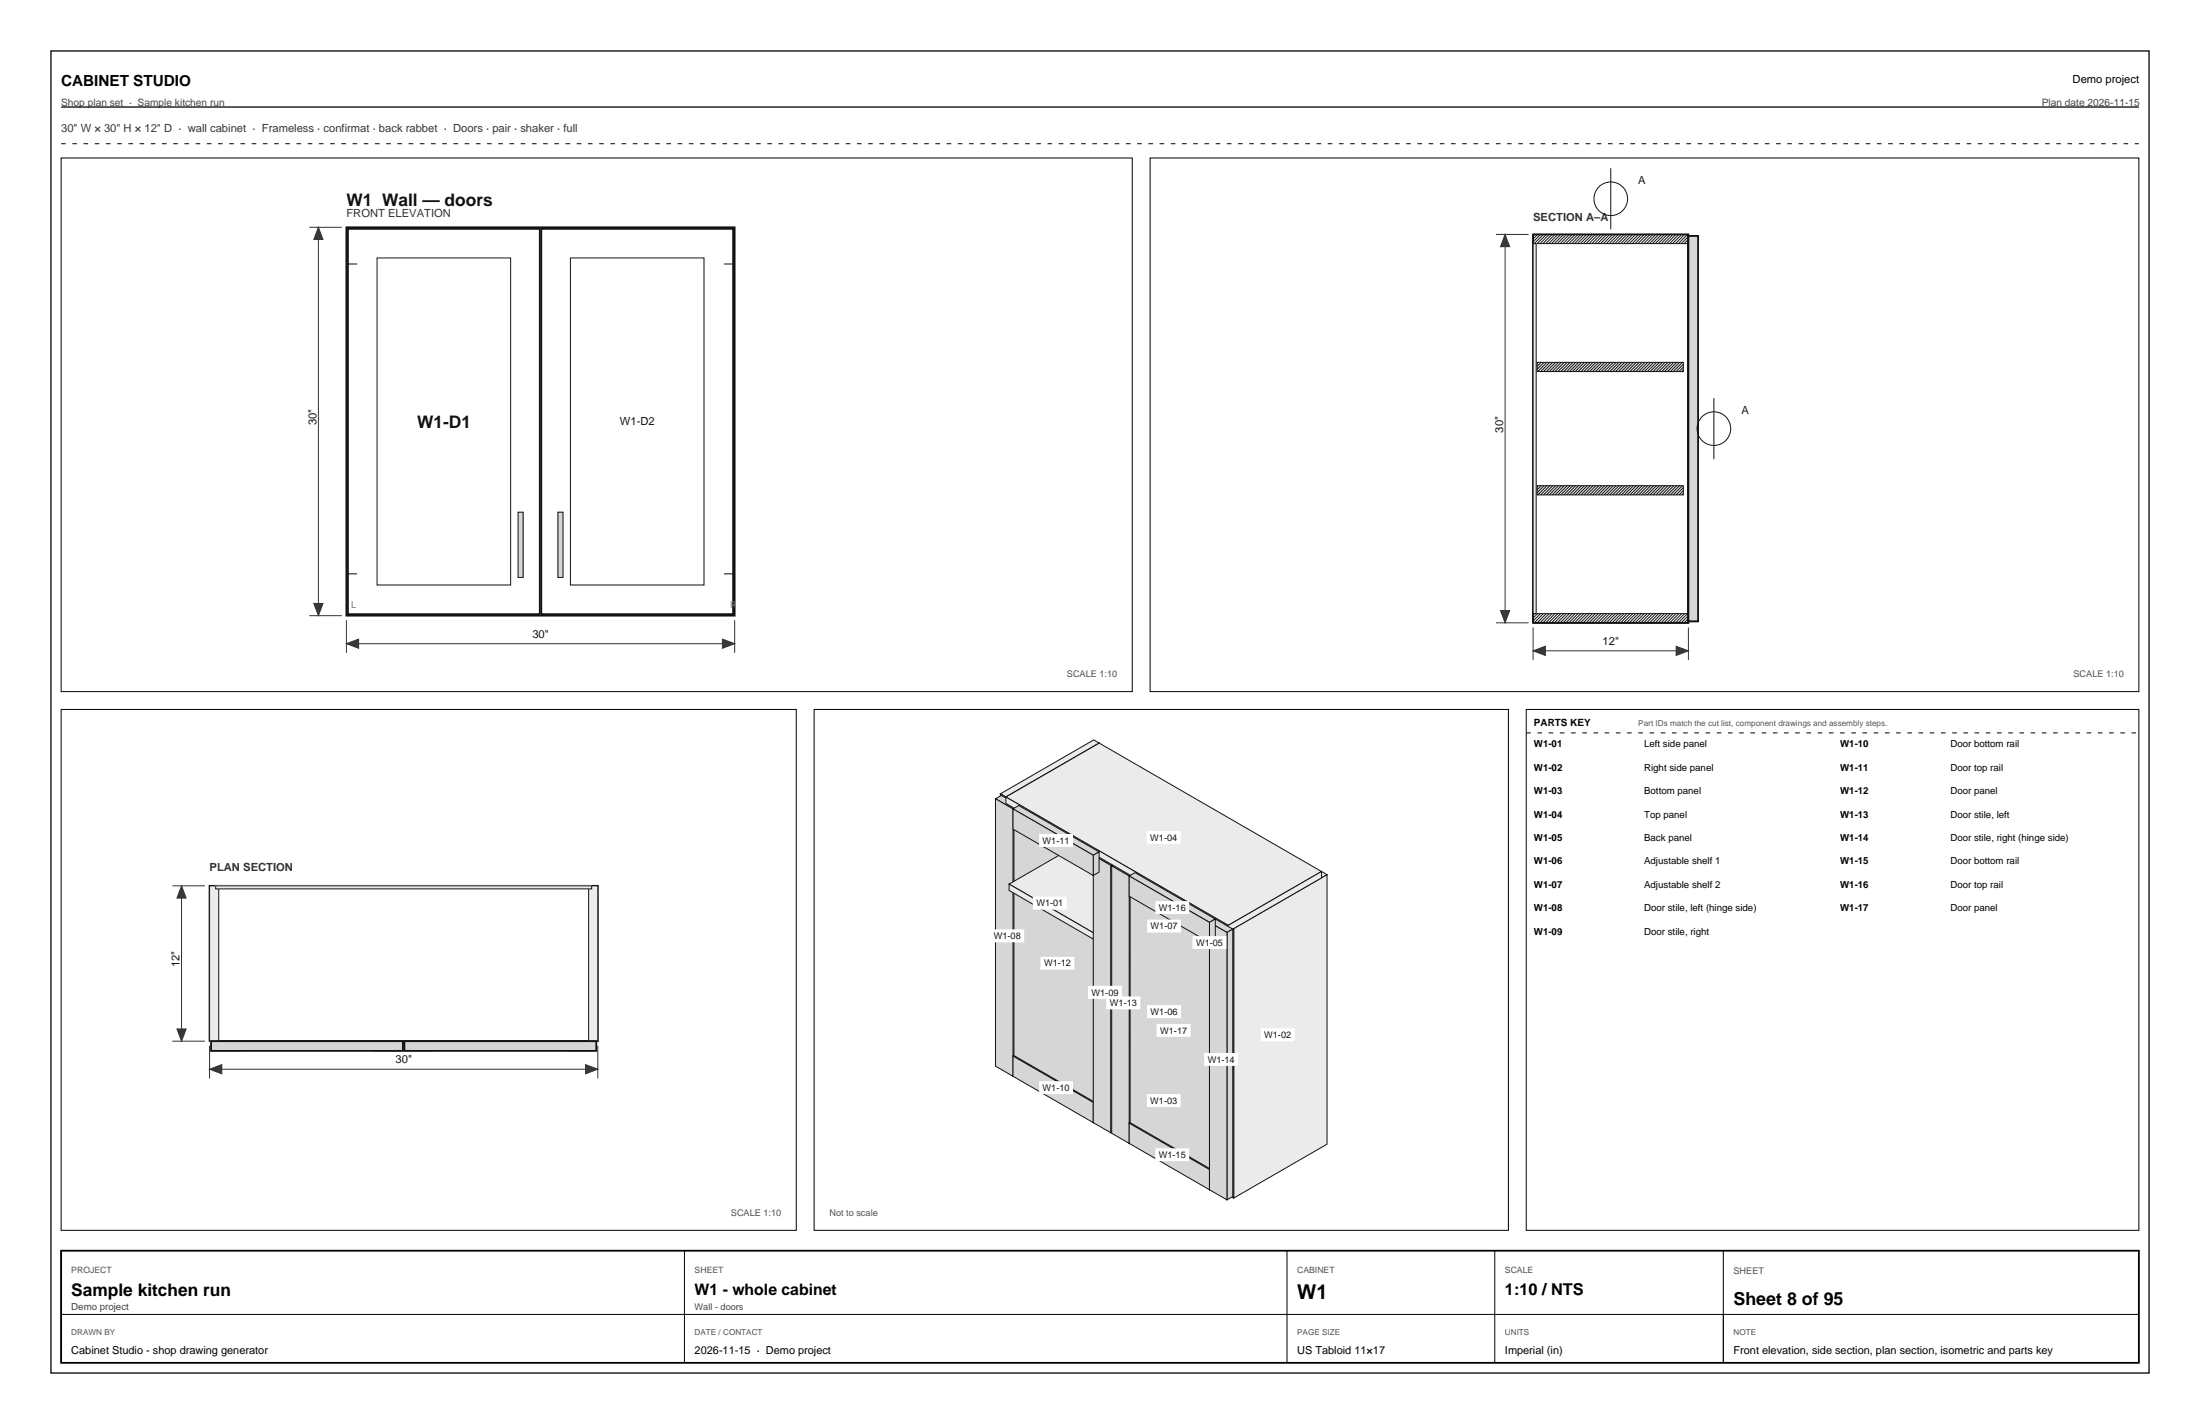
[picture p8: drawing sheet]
<svg xmlns="http://www.w3.org/2000/svg" width="432mm" height="279mm" viewBox="0 0 432 279" stroke-linecap="round" stroke-linejoin="round" font-family="sans-serif">
<path d="M10 10h411.8v259.4h-411.8zM12 21h407.8" fill="none" stroke="#000" stroke-width=".25"/>
<path d="M12 28.2h407.8" fill="none" stroke="#000" stroke-width=".2" stroke-dasharray=".9 1.3" stroke-linecap="butt"/>
<path d="M12 31h210.2v104.7h-210.2z" fill="none" stroke="#000" stroke-width=".2"/>
<path d="M68 44.6h76.2v76.2h-76.2z" fill="none" stroke="#121212" stroke-width=".35"/>
<path d="M68.3 44.9h37.6v75.6h-37.6z" fill="#fff"/>
<path d="M68.3 44.9h37.6v75.6h-37.6z" fill="none" stroke="#121212" stroke-width=".35"/>
<path d="M74 50.6h26.2v64.2h-26.2z" fill="none" stroke="#121212" stroke-width=".2"/>
<path d="M83.1 81.3h8v2.8h-8z" fill="#fff"/>
<path d="M83.1 81.3h8v2.8h-8z" fill="none" stroke="#fff" stroke-width=".2"/>
<path d="M101.7 100.5h1v12.8h-1z" fill="#dbd6c7"/>
<path d="M68.3 51.8h1.8M68.3 112.6h1.8M101.7 100.5h1v12.8h-1z" fill="none" stroke="#121212" stroke-width=".2"/>
<path d="M106.2 44.9h37.7v75.6h-37.7z" fill="#fff"/>
<path d="M106.2 44.9h37.7v75.6h-37.7z" fill="none" stroke="#121212" stroke-width=".35"/>
<path d="M112 50.6h26.2v64.2h-26.2z" fill="none" stroke="#121212" stroke-width=".2"/>
<path d="M121.1 81.3h8v2.8h-8z" fill="#fff"/>
<path d="M121.1 81.3h8v2.8h-8z" fill="none" stroke="#fff" stroke-width=".2"/>
<path d="M109.5 100.5h1v12.8h-1z" fill="#dbd6c7"/>
<path d="M142.1 51.8h1.8M109.5 100.5h1v12.8h-1zM142.1 112.6h1.8" fill="none" stroke="#121212" stroke-width=".2"/>
<path d="M68 121.7v6.4M68 126.3h76.2M144.2 121.7v6.4" fill="none" stroke="#333" stroke-width=".2"/>
<path d="M68 126.3l2.4-.9v1.8z" fill="#333"/>
<path d="M68 126.3l2.4-.9v1.8z" fill="none" stroke="#333" stroke-width=".2"/>
<path d="M141.8 125.4l2.4 .9-2.4 .9z" fill="#333"/>
<path d="M60.7 44.6h6.4M62.5 44.6v76.2M60.7 120.8h6.4M141.8 125.4l2.4 .9-2.4 .9z" fill="none" stroke="#333" stroke-width=".2"/>
<path d="M61.6 118.4h1.8l-.9 2.4z" fill="#333"/>
<path d="M61.6 118.4h1.8l-.9 2.4z" fill="none" stroke="#333" stroke-width=".2"/>
<path d="M62.5 44.6l.9 2.4h-1.8z" fill="#333"/>
<path d="M62.5 44.6l.9 2.4h-1.8z" fill="none" stroke="#333" stroke-width=".2"/>
<path d="M225.7 31h194.1v104.7h-194.1z" fill="none" stroke="#000" stroke-width=".2"/>
<path d="M300.9 46h30.5v76.2h-30.5z" fill="none" stroke="#121212" stroke-width=".35"/>
<g fill="none" stroke="#121212" stroke-width=".2">
<path d="M300.9 46h30.5v76.2h-30.5zM300.9 46h30.5v1.8h-30.5zM301.2 46l-.3 .3M301.8 46l-.9 .9M302.4 46l-1.5 1.5M302.9 46l-1.8 1.8M303.5 46l-1.8 1.8M304.1 46l-1.8 1.8M304.6 46l-1.8 1.8M305.2 46l-1.8 1.8M305.8 46l-1.8 1.8M306.3 46l-1.8 1.8"/>
<path d="M306.9 46l-1.8 1.8M307.4 46l-1.8 1.8M308 46l-1.8 1.8M308.6 46l-1.8 1.8M309.1 46l-1.8 1.8M309.7 46l-1.8 1.8M310.3 46l-1.8 1.8M310.8 46l-1.8 1.8M311.4 46l-1.8 1.8M312 46l-1.8 1.8M312.5 46l-1.8 1.8M313.1 46l-1.8 1.8"/>
<path d="M313.7 46l-1.8 1.8M314.2 46l-1.8 1.8M314.8 46l-1.8 1.8M315.4 46l-1.8 1.8M315.9 46l-1.8 1.8M316.5 46l-1.8 1.8M317.1 46l-1.8 1.8M317.6 46l-1.8 1.8M318.2 46l-1.8 1.8M318.8 46l-1.8 1.8M319.3 46l-1.8 1.8M319.9 46l-1.8 1.8"/>
<path d="M320.5 46l-1.8 1.8M321 46l-1.8 1.8M321.6 46l-1.8 1.8M322.2 46l-1.8 1.8M322.7 46l-1.8 1.8M323.3 46l-1.8 1.8M323.9 46l-1.8 1.8M324.4 46l-1.8 1.8M325 46l-1.8 1.8M325.6 46l-1.8 1.8M326.1 46l-1.8 1.8M326.7 46l-1.8 1.8"/>
<path d="M327.2 46l-1.8 1.8M327.8 46l-1.8 1.8M328.4 46l-1.8 1.8M328.9 46l-1.8 1.8M329.5 46l-1.8 1.8M330.1 46l-1.8 1.8M330.6 46l-1.8 1.8M331.2 46l-1.8 1.8M331.4 47.5l-.3 .3M331.4 47l-.9 .8M331.4 46.4l-1.4 1.4M300.9 120.4h30.5v1.8h-30.5z"/>
<path d="M301.2 120.4l-.3 .3M301.8 120.4l-.9 .9M302.4 120.4l-1.5 1.5M302.9 120.4l-1.8 1.8M303.5 120.4l-1.8 1.8M304.1 120.4l-1.8 1.8M304.6 120.4l-1.8 1.8M305.2 120.4l-1.8 1.8M305.8 120.4l-1.8 1.8M306.3 120.4l-1.8 1.8M306.9 120.4l-1.8 1.8M307.4 120.4l-1.8 1.8"/>
<path d="M308 120.4l-1.8 1.8M308.6 120.4l-1.8 1.8M309.1 120.4l-1.8 1.8M309.7 120.4l-1.8 1.8M310.3 120.4l-1.8 1.8M310.8 120.4l-1.8 1.8M311.4 120.4l-1.8 1.8M312 120.4l-1.8 1.8M312.5 120.4l-1.8 1.8M313.1 120.4l-1.8 1.8M313.7 120.4l-1.8 1.8M314.2 120.4l-1.8 1.8"/>
<path d="M314.8 120.4l-1.8 1.8M315.4 120.4l-1.8 1.8M315.9 120.4l-1.8 1.8M316.5 120.4l-1.8 1.8M317.1 120.4l-1.8 1.8M317.6 120.4l-1.8 1.8M318.2 120.4l-1.8 1.8M318.8 120.4l-1.8 1.8M319.3 120.4l-1.8 1.8M319.9 120.4l-1.8 1.8M320.5 120.4l-1.8 1.8M321 120.4l-1.8 1.8"/>
<path d="M321.6 120.4l-1.8 1.8M322.2 120.4l-1.8 1.8M322.7 120.4l-1.8 1.8M323.3 120.4l-1.8 1.8M323.9 120.4l-1.8 1.8M324.4 120.4l-1.8 1.8M325 120.4l-1.8 1.8M325.6 120.4l-1.8 1.8M326.1 120.4l-1.8 1.8M326.7 120.4l-1.8 1.8M327.2 120.4l-1.8 1.8M327.8 120.4l-1.8 1.8"/>
<path d="M328.4 120.4l-1.8 1.8M328.9 120.4l-1.8 1.8M329.5 120.4l-1.8 1.8M330.1 120.4l-1.8 1.8M330.6 120.4l-1.8 1.8M331.2 120.4l-1.8 1.8M331.4 121.9l-.3 .3M331.4 121.4l-.9 .8M331.4 120.8l-1.4 1.4"/>
</g>
<path d="M300.9 47.8h.6v72.6h-.6z" fill="#edebe3"/>
<path d="M300.9 47.8h.6v72.6h-.6z" fill="none" stroke="#121212" stroke-width=".2"/>
<path d="M301.7 95.3h28.7v1.8h-28.7z" fill="#edebe3"/>
<g fill="none" stroke="#121212" stroke-width=".2">
<path d="M301.7 95.3h28.7v1.8h-28.7zM301.9 95.3l-.2 .2M302.5 95.3l-.8 .8M303.1 95.3l-1.4 1.3M303.6 95.3l-1.8 1.8M304.2 95.3l-1.8 1.8M304.8 95.3l-1.8 1.8M305.3 95.3l-1.8 1.8M305.9 95.3l-1.8 1.8M306.4 95.3l-1.8 1.8M307 95.3l-1.8 1.8M307.6 95.3l-1.8 1.8"/>
<path d="M308.1 95.3l-1.8 1.8M308.7 95.3l-1.8 1.8M309.3 95.3l-1.8 1.8M309.8 95.3l-1.8 1.8M310.4 95.3l-1.8 1.8M311 95.3l-1.8 1.8M311.5 95.3l-1.8 1.8M312.1 95.3l-1.8 1.8M312.7 95.3l-1.8 1.8M313.2 95.3l-1.8 1.8M313.8 95.3l-1.8 1.8M314.4 95.3l-1.8 1.8"/>
<path d="M314.9 95.3l-1.8 1.8M315.5 95.3l-1.8 1.8M316.1 95.3l-1.8 1.8M316.6 95.3l-1.8 1.8M317.2 95.3l-1.8 1.8M317.8 95.3l-1.8 1.8M318.3 95.3l-1.8 1.8M318.9 95.3l-1.8 1.8M319.5 95.3l-1.8 1.8M320 95.3l-1.8 1.8M320.6 95.3l-1.8 1.8M321.2 95.3l-1.8 1.8"/>
<path d="M321.7 95.3l-1.8 1.8M322.3 95.3l-1.8 1.8M322.9 95.3l-1.8 1.8M323.4 95.3l-1.8 1.8M324 95.3l-1.8 1.8M324.6 95.3l-1.8 1.8M325.1 95.3l-1.8 1.8M325.7 95.3l-1.8 1.8M326.2 95.3l-1.8 1.8M326.8 95.3l-1.8 1.8M327.4 95.3l-1.8 1.8M327.9 95.3l-1.8 1.8"/>
<path d="M328.5 95.3l-1.8 1.8M329.1 95.3l-1.8 1.8M329.6 95.3l-1.8 1.8M330.2 95.3l-1.8 1.8M330.4 96.8l-.3 .3M330.4 96.3l-.9 .8M330.4 95.7l-1.4 1.4"/>
</g>
<path d="M301.7 71.1h28.7v1.8h-28.7z" fill="#edebe3"/>
<g fill="none" stroke="#121212" stroke-width=".2">
<path d="M301.7 71.1h28.7v1.8h-28.7zM301.9 71.1l-.2 .2M302.5 71.1l-.8 .8M303.1 71.1l-1.4 1.3M303.6 71.1l-1.8 1.8M304.2 71.1l-1.8 1.8M304.8 71.1l-1.8 1.8M305.3 71.1l-1.8 1.8M305.9 71.1l-1.8 1.8M306.4 71.1l-1.8 1.8M307 71.1l-1.8 1.8M307.6 71.1l-1.8 1.8"/>
<path d="M308.1 71.1l-1.8 1.8M308.7 71.1l-1.8 1.8M309.3 71.1l-1.8 1.8M309.8 71.1l-1.8 1.8M310.4 71.1l-1.8 1.8M311 71.1l-1.8 1.8M311.5 71.1l-1.8 1.8M312.1 71.1l-1.8 1.8M312.7 71.1l-1.8 1.8M313.2 71.1l-1.8 1.8M313.8 71.1l-1.8 1.8M314.4 71.1l-1.8 1.8"/>
<path d="M314.9 71.1l-1.8 1.8M315.5 71.1l-1.8 1.8M316.1 71.1l-1.8 1.8M316.6 71.1l-1.8 1.8M317.2 71.1l-1.8 1.8M317.8 71.1l-1.8 1.8M318.3 71.1l-1.8 1.8M318.9 71.1l-1.8 1.8M319.5 71.1l-1.8 1.8M320 71.1l-1.8 1.8M320.6 71.1l-1.8 1.8M321.2 71.1l-1.8 1.8"/>
<path d="M321.7 71.1l-1.8 1.8M322.3 71.1l-1.8 1.8M322.9 71.1l-1.8 1.8M323.4 71.1l-1.8 1.8M324 71.1l-1.8 1.8M324.6 71.1l-1.8 1.8M325.1 71.1l-1.8 1.8M325.7 71.1l-1.8 1.8M326.2 71.1l-1.8 1.8M326.8 71.1l-1.8 1.8M327.4 71.1l-1.8 1.8M327.9 71.1l-1.8 1.8"/>
<path d="M328.5 71.1l-1.8 1.8M329.1 71.1l-1.8 1.8M329.6 71.1l-1.8 1.8M330.2 71.1l-1.8 1.8M330.4 72.6l-.3 .3M330.4 72.1l-.9 .8M330.4 71.5l-1.4 1.4"/>
</g>
<path d="M331.4 46.3h1.9v75.6h-1.9z" fill="#fff"/>
<path d="M331.4 46.3h1.9v75.6h-1.9z" fill="none" stroke="#121212" stroke-width=".2"/>
<path d="M331.4 46.3h1.9v75.6h-1.9z" fill="#fff"/>
<path d="M331.4 46.3h1.9v75.6h-1.9z" fill="none" stroke="#121212" stroke-width=".2"/>
<path d="M331.4 116.2h1.9v5.7h-1.9z" fill="#fff"/>
<path d="M331.4 116.2h1.9v5.7h-1.9z" fill="none" stroke="#121212" stroke-width=".2"/>
<path d="M331.4 46.3h1.9v5.7h-1.9z" fill="#fff"/>
<path d="M331.4 46.3h1.9v5.7h-1.9z" fill="none" stroke="#121212" stroke-width=".2"/>
<path d="M331.4 51.4h.6v65.8h-.6z" fill="#fff"/>
<path d="M331.4 51.4h.6v65.8h-.6z" fill="none" stroke="#121212" stroke-width=".2"/>
<path d="M331.4 46.3h1.9v75.6h-1.9z" fill="#fff"/>
<path d="M331.4 46.3h1.9v75.6h-1.9z" fill="none" stroke="#121212" stroke-width=".2"/>
<path d="M331.4 46.3h1.9v75.6h-1.9z" fill="#fff"/>
<path d="M331.4 46.3h1.9v75.6h-1.9z" fill="none" stroke="#121212" stroke-width=".2"/>
<path d="M331.4 116.2h1.9v5.7h-1.9z" fill="#fff"/>
<path d="M331.4 116.2h1.9v5.7h-1.9z" fill="none" stroke="#121212" stroke-width=".2"/>
<path d="M331.4 46.3h1.9v5.7h-1.9z" fill="#fff"/>
<path d="M331.4 46.3h1.9v5.7h-1.9z" fill="none" stroke="#121212" stroke-width=".2"/>
<path d="M331.4 51.4h.6v65.8h-.6z" fill="#fff"/>
<path d="M331.4 51.4h.6v65.8h-.6z" fill="none" stroke="#121212" stroke-width=".2"/>
<path d="M331.4 46.3h1.9v75.6h-1.9z" fill="#dbd6c7"/>
<path d="M331.4 46.3h1.9v75.6h-1.9z" fill="none" stroke="#121212" stroke-width=".35"/>
<path d="M331.4 46.3h1.9v75.6h-1.9z" fill="#dbd6c7"/>
<path d="M331.4 46.3h1.9v75.6h-1.9z" fill="none" stroke="#121212" stroke-width=".35"/>
<path d="M300.9 123.1v6.4M300.9 127.7h30.5M331.4 123.1v6.4" fill="none" stroke="#333" stroke-width=".2"/>
<path d="M300.9 127.7l2.4-.9v1.8z" fill="#333"/>
<path d="M300.9 127.7l2.4-.9v1.8z" fill="none" stroke="#333" stroke-width=".2"/>
<path d="M329 126.8l2.4 .9-2.4 .9z" fill="#333"/>
<path d="M293.6 46h6.4M295.4 46v76.2M293.6 122.2h6.4M329 126.8l2.4 .9-2.4 .9z" fill="none" stroke="#333" stroke-width=".2"/>
<path d="M294.5 119.8h1.8l-.9 2.4z" fill="#333"/>
<path d="M294.5 119.8h1.8l-.9 2.4z" fill="none" stroke="#333" stroke-width=".2"/>
<path d="M295.4 46l.9 2.4h-1.8z" fill="#333"/>
<path d="M295.4 46l.9 2.4h-1.8z" fill="none" stroke="#333" stroke-width=".2"/>
<g fill="none" stroke="#121212" stroke-width=".2">
<path d="M316.1 33v12M336.4 78.1v12"/>
<circle cx="316.1" cy="39" r="3.3"/>
<circle cx="336.4" cy="84.1" r="3.3"/>
</g>
<path d="M12 139.2h144.3v102.2h-144.3z" fill="none" stroke="#000" stroke-width=".2"/>
<path d="M41.1 173.8h76.2v30.5h-76.2z" fill="none" stroke="#121212" stroke-width=".35"/>
<path d="M41.1 173.8h1.8v30.5h-1.8z" fill="#edebe3"/>
<path d="M41.1 173.8h1.8v30.5h-1.8z" fill="none" stroke="#121212" stroke-width=".2"/>
<path d="M115.5 173.8h1.8v30.5h-1.8z" fill="#edebe3"/>
<path d="M115.5 173.8h1.8v30.5h-1.8z" fill="none" stroke="#121212" stroke-width=".2"/>
<path d="M42.3 173.8h73.8v.6h-73.8z" fill="#edebe3"/>
<path d="M42.3 173.8h73.8v.6h-73.8z" fill="none" stroke="#121212" stroke-width=".2"/>
<path d="M41.4 204.3h5.7v1.9h-5.7z" fill="#edebe3"/>
<path d="M41.4 204.3h5.7v1.9h-5.7z" fill="none" stroke="#121212" stroke-width=".2"/>
<path d="M73.4 204.3h5.7v1.9h-5.7z" fill="#edebe3"/>
<path d="M73.4 204.3h5.7v1.9h-5.7z" fill="none" stroke="#121212" stroke-width=".2"/>
<path d="M46.1 204.3h27.9v.6h-27.9z" fill="#edebe3"/>
<path d="M46.1 204.3h27.9v.6h-27.9z" fill="none" stroke="#121212" stroke-width=".2"/>
<path d="M79.4 204.3h5.7v1.9h-5.7z" fill="#edebe3"/>
<path d="M79.4 204.3h5.7v1.9h-5.7z" fill="none" stroke="#121212" stroke-width=".2"/>
<path d="M111.3 204.3h5.7v1.9h-5.7z" fill="#edebe3"/>
<path d="M111.3 204.3h5.7v1.9h-5.7z" fill="none" stroke="#121212" stroke-width=".2"/>
<path d="M84.1 204.3h27.8v.6h-27.8z" fill="#edebe3"/>
<path d="M84.1 204.3h27.8v.6h-27.8z" fill="none" stroke="#121212" stroke-width=".2"/>
<path d="M41.4 204.3h37.7v1.9h-37.7z" fill="#dbd6c7"/>
<path d="M41.4 204.3h37.7v1.9h-37.7z" fill="none" stroke="#121212" stroke-width=".35"/>
<path d="M79.4 204.3h37.6v1.9h-37.6z" fill="#dbd6c7"/>
<path d="M79.4 204.3h37.6v1.9h-37.6z" fill="none" stroke="#121212" stroke-width=".35"/>
<path d="M41.1 205.2v6.4M41.1 209.8h76.2M117.3 205.2v6.4" fill="none" stroke="#333" stroke-width=".2"/>
<path d="M41.1 209.8l2.4-.9v1.8z" fill="#333"/>
<path d="M41.1 209.8l2.4-.9v1.8z" fill="none" stroke="#333" stroke-width=".2"/>
<path d="M114.9 208.9l2.4 .9-2.4 .9z" fill="#333"/>
<path d="M33.8 173.8h6.4M35.6 173.8v30.5M33.8 204.3h6.4M114.9 208.9l2.4 .9-2.4 .9z" fill="none" stroke="#333" stroke-width=".2"/>
<path d="M34.7 201.9h1.8l-.9 2.4z" fill="#333"/>
<path d="M34.7 201.9h1.8l-.9 2.4z" fill="none" stroke="#333" stroke-width=".2"/>
<path d="M35.6 173.8l.9 2.4h-1.8z" fill="#333"/>
<path d="M35.6 173.8l.9 2.4h-1.8z" fill="none" stroke="#333" stroke-width=".2"/>
<path d="M159.8 139.2h136.3v102.2h-136.3z" fill="none" stroke="#000" stroke-width=".2"/>
<path d="M196.3 155.8l18.4-10.6 1 .6-18.3 10.6z" fill="#edebe3"/>
<path d="M196.3 155.8l18.4-10.6 1 .6-18.3 10.6z" fill="none" stroke="#121212" stroke-width=".2"/>
<path d="M197.4 156.4l18.3-10.6v52.9l-18.3 10.6z" fill="#edebe3"/>
<path d="M197.4 156.4l18.3-10.6v52.9l-18.3 10.6z" fill="none" stroke="#121212" stroke-width=".2"/>
<path d="M196.3 155.8l1.1 .6v52.9l-1.1-.7z" fill="#edebe3"/>
<path d="M196.3 155.8l1.1 .6v52.9l-1.1-.7z" fill="none" stroke="#121212" stroke-width=".2"/>
<path d="M197.4 208l18.3-10.6 43.7 25.2-18.3 10.6z" fill="#edebe3"/>
<path d="M197.4 208l18.3-10.6 43.7 25.2-18.3 10.6z" fill="none" stroke="#121212" stroke-width=".2"/>
<path d="M241.1 233.2l18.3-10.6v1.3l-18.3 10.5z" fill="#edebe3"/>
<path d="M241.1 233.2l18.3-10.6v1.3l-18.3 10.5z" fill="none" stroke="#121212" stroke-width=".2"/>
<path d="M197.4 208l43.7 25.2v1.2l-43.7-25.1z" fill="#edebe3"/>
<path d="M197.4 208l43.7 25.2v1.2l-43.7-25.1z" fill="none" stroke="#121212" stroke-width=".2"/>
<path d="M215 147.1l.4-.3 44.3 25.7-.3 .2z" fill="#dbd6c7"/>
<path d="M215 147.1l.4-.3 44.3 25.7-.3 .2zM259.4 172.7l.3-.2v50.3l-.3 .2z" fill="none" stroke="#121212" stroke-width=".2"/>
<path d="M259.6 172.5v50.5" fill="none" stroke="#dbd6c7" stroke-width=".36"/>
<path d="M215 147.1l44.4 25.6v50.3l-44.4-25.6z" fill="#dbd6c7"/>
<path d="M215 147.1l44.4 25.6v50.3l-44.4-25.6z" fill="none" stroke="#121212" stroke-width=".2"/>
<path d="M198.1 190.3l17.2-10 43.6 25.2-17.3 9.9z" fill="#edebe3"/>
<path d="M198.1 190.3l17.2-10 43.6 25.2-17.3 9.9z" fill="none" stroke="#121212" stroke-width=".2"/>
<path d="M241.6 215.4l17.3-9.9v1.2l-17.3 10z" fill="#edebe3"/>
<path d="M241.6 215.4l17.3-9.9v1.2l-17.3 10z" fill="none" stroke="#121212" stroke-width=".2"/>
<path d="M198.1 190.3l43.5 25.1v1.3l-43.5-25.2z" fill="#edebe3"/>
<path d="M198.1 190.3l43.5 25.1v1.3l-43.5-25.2z" fill="none" stroke="#121212" stroke-width=".2"/>
<path d="M195.4 156.7l1.1-.6 3.5 2-1.2 .6z" fill="#dbd6c7"/>
<path d="M195.4 156.7l1.1-.6 3.5 2-1.2 .6z" fill="none" stroke="#121212" stroke-width=".2"/>
<path d="M198.8 158.7l1.2-.6v52.4l-1.2 .7z" fill="#dbd6c7"/>
<path d="M198.8 158.7l1.2-.6v52.4l-1.2 .7z" fill="none" stroke="#121212" stroke-width=".2"/>
<path d="M195.4 156.7l3.4 2v52.5l-3.4-2z" fill="#dbd6c7"/>
<path d="M195.4 156.7l3.4 2v52.5l-3.4-2z" fill="none" stroke="#121212" stroke-width=".2"/>
<path d="M198.8 207.2l1.2-.7 15.7 9.1-1.1 .7z" fill="#dbd6c7"/>
<path d="M198.8 207.2l1.2-.7 15.7 9.1-1.1 .7z" fill="none" stroke="#121212" stroke-width=".2"/>
<path d="M214.6 216.3l1.1-.7v4l-1.1 .7z" fill="#dbd6c7"/>
<path d="M214.6 216.3l1.1-.7v4l-1.1 .7z" fill="none" stroke="#121212" stroke-width=".2"/>
<path d="M198.8 207.2l15.8 9.1v4l-15.8-9.1z" fill="#dbd6c7"/>
<path d="M198.8 207.2l15.8 9.1v4l-15.8-9.1z" fill="none" stroke="#121212" stroke-width=".2"/>
<path d="M199 161.5l.4-.2 16.7 9.6-.4 .2z" fill="#dbd6c7"/>
<path d="M199 161.5l.4-.2 16.7 9.6-.4 .2zM215.7 171.1l.4-.2v45.6l-.4 .3z" fill="none" stroke="#121212" stroke-width=".2"/>
<path d="M215.9 170.9v45.9" fill="none" stroke="#dbd6c7" stroke-width=".36"/>
<path d="M199 161.5l16.7 9.6v45.7l-16.7-9.7z" fill="#dbd6c7"/>
<path d="M199 161.5l16.7 9.6v45.7l-16.7-9.7z" fill="none" stroke="#121212" stroke-width=".2"/>
<path d="M198.1 173.5l17.2-10 43.6 25.2-17.3 9.9z" fill="#edebe3"/>
<path d="M198.1 173.5l17.2-10 43.6 25.2-17.3 9.9z" fill="none" stroke="#121212" stroke-width=".2"/>
<path d="M241.6 198.6l17.3-9.9v1.2l-17.3 10z" fill="#edebe3"/>
<path d="M241.6 198.6l17.3-9.9v1.2l-17.3 10z" fill="none" stroke="#121212" stroke-width=".2"/>
<path d="M198.1 173.5l43.5 25.1v1.3l-43.5-25.2z" fill="#edebe3"/>
<path d="M198.1 173.5l43.5 25.1v1.3l-43.5-25.2z" fill="none" stroke="#121212" stroke-width=".2"/>
<path d="M214.6 167.8l1.1-.7 3.5 2-1.2 .7z" fill="#dbd6c7"/>
<path d="M214.6 167.8l1.1-.7 3.5 2-1.2 .7z" fill="none" stroke="#121212" stroke-width=".2"/>
<path d="M218 169.8l1.2-.7v52.5l-1.2 .7z" fill="#dbd6c7"/>
<path d="M218 169.8l1.2-.7v52.5l-1.2 .7z" fill="none" stroke="#121212" stroke-width=".2"/>
<path d="M214.6 167.8l3.4 2v52.5l-3.4-2z" fill="#dbd6c7"/>
<path d="M214.6 167.8l3.4 2v52.5l-3.4-2z" fill="none" stroke="#121212" stroke-width=".2"/>
<path d="M218.2 169.9l1.1-.7 3.5 2-1.2 .7z" fill="#dbd6c7"/>
<path d="M218.2 169.9l1.1-.7 3.5 2-1.2 .7z" fill="none" stroke="#121212" stroke-width=".2"/>
<path d="M221.6 171.9l1.2-.7v52.5l-1.2 .6z" fill="#dbd6c7"/>
<path d="M221.6 171.9l1.2-.7v52.5l-1.2 .6z" fill="none" stroke="#121212" stroke-width=".2"/>
<path d="M218.2 169.9l3.4 2v52.4l-3.4-1.9z" fill="#dbd6c7"/>
<path d="M218.2 169.9l3.4 2v52.4l-3.4-1.9z" fill="none" stroke="#121212" stroke-width=".2"/>
<path d="M241.1 181.6l18.3-10.6 1.1 .6-18.4 10.6z" fill="#edebe3"/>
<path d="M241.1 181.6l18.3-10.6 1.1 .6-18.4 10.6z" fill="none" stroke="#121212" stroke-width=".2"/>
<path d="M242.1 182.2l18.4-10.6v52.9l-18.4 10.6z" fill="#edebe3"/>
<path d="M242.1 182.2l18.4-10.6v52.9l-18.4 10.6z" fill="none" stroke="#121212" stroke-width=".2"/>
<path d="M241.1 181.6l1 .6v52.9l-1-.7z" fill="#edebe3"/>
<path d="M241.1 181.6l1 .6v52.9l-1-.7z" fill="none" stroke="#121212" stroke-width=".2"/>
<path d="M221.6 220.4l1.2-.7 15.7 9.1-1.1 .7z" fill="#dbd6c7"/>
<path d="M221.6 220.4l1.2-.7 15.7 9.1-1.1 .7z" fill="none" stroke="#121212" stroke-width=".2"/>
<path d="M237.4 229.5l1.1-.7v4l-1.1 .6z" fill="#dbd6c7"/>
<path d="M237.4 229.5l1.1-.7v4l-1.1 .6z" fill="none" stroke="#121212" stroke-width=".2"/>
<path d="M221.6 220.4l15.8 9.1v3.9l-15.8-9.1z" fill="#dbd6c7"/>
<path d="M221.6 220.4l15.8 9.1v3.9l-15.8-9.1z" fill="none" stroke="#121212" stroke-width=".2"/>
<path d="M197.4 156.4l18.3-10.6 43.7 25.2-18.3 10.6z" fill="#edebe3"/>
<path d="M197.4 156.4l18.3-10.6 43.7 25.2-18.3 10.6z" fill="none" stroke="#121212" stroke-width=".2"/>
<path d="M241.1 181.6l18.3-10.6v1.2l-18.3 10.6z" fill="#edebe3"/>
<path d="M241.1 181.6l18.3-10.6v1.2l-18.3 10.6z" fill="none" stroke="#121212" stroke-width=".2"/>
<path d="M197.4 156.4l43.7 25.2v1.2l-43.7-25.2z" fill="#edebe3"/>
<path d="M197.4 156.4l43.7 25.2v1.2l-43.7-25.2z" fill="none" stroke="#121212" stroke-width=".2"/>
<path d="M221.8 174.6l.4-.2 16.7 9.7-.4 .2z" fill="#dbd6c7"/>
<path d="M221.8 174.6l.4-.2 16.7 9.7-.4 .2zM238.5 184.3l.4-.2v45.6l-.4 .2z" fill="none" stroke="#121212" stroke-width=".2"/>
<path d="M238.7 184.1v45.8" fill="none" stroke="#dbd6c7" stroke-width=".36"/>
<path d="M221.8 174.6l16.7 9.7v45.6l-16.7-9.6z" fill="#dbd6c7"/>
<path d="M221.8 174.6l16.7 9.7v45.6l-16.7-9.6z" fill="none" stroke="#121212" stroke-width=".2"/>
<path d="M237.4 181l1.1-.7 3.5 2-1.2 .7z" fill="#dbd6c7"/>
<path d="M237.4 181l1.1-.7 3.5 2-1.2 .7z" fill="none" stroke="#121212" stroke-width=".2"/>
<path d="M240.8 183l1.2-.7v52.5l-1.2 .6z" fill="#dbd6c7"/>
<path d="M240.8 183l1.2-.7v52.5l-1.2 .6z" fill="none" stroke="#121212" stroke-width=".2"/>
<path d="M237.4 181l3.4 2v52.4l-3.4-2z" fill="#dbd6c7"/>
<path d="M237.4 181l3.4 2v52.4l-3.4-2z" fill="none" stroke="#121212" stroke-width=".2"/>
<path d="M198.8 158.7l1.2-.6 15.7 9-1.1 .7z" fill="#dbd6c7"/>
<path d="M198.8 158.7l1.2-.6 15.7 9-1.1 .7z" fill="none" stroke="#121212" stroke-width=".2"/>
<path d="M214.6 167.8l1.1-.7v4l-1.1 .7z" fill="#dbd6c7"/>
<path d="M214.6 167.8l1.1-.7v4l-1.1 .7z" fill="none" stroke="#121212" stroke-width=".2"/>
<path d="M198.8 158.7l15.8 9.1v4l-15.8-9.1z" fill="#dbd6c7"/>
<path d="M198.8 158.7l15.8 9.1v4l-15.8-9.1z" fill="none" stroke="#121212" stroke-width=".2"/>
<path d="M221.6 171.9l1.2-.7 15.7 9.1-1.1 .7z" fill="#dbd6c7"/>
<path d="M221.6 171.9l1.2-.7 15.7 9.1-1.1 .7z" fill="none" stroke="#121212" stroke-width=".2"/>
<path d="M237.4 181l1.1-.7v4l-1.1 .6z" fill="#dbd6c7"/>
<path d="M237.4 181l1.1-.7v4l-1.1 .6z" fill="none" stroke="#121212" stroke-width=".2"/>
<path d="M221.6 171.9l15.8 9.1v3.9l-15.8-9.1z" fill="#dbd6c7"/>
<path d="M221.6 171.9l15.8 9.1v3.9l-15.8-9.1z" fill="none" stroke="#121212" stroke-width=".2"/>
<path d="M202.8 176h6.5v2.4h-6.5z" fill="#fff"/>
<path d="M202.8 176h6.5v2.4h-6.5z" fill="none" stroke="#fff" stroke-width=".2"/>
<path d="M225.2 214.8h6.4v2.3h-6.4z" fill="#fff"/>
<path d="M225.2 214.8h6.4v2.3h-6.4z" fill="none" stroke="#fff" stroke-width=".2"/>
<path d="M234.2 183.8h6.4v2.3h-6.4z" fill="#fff"/>
<path d="M234.2 183.8h6.4v2.3h-6.4z" fill="none" stroke="#fff" stroke-width=".2"/>
<path d="M225.2 197.3h6.5v2.4h-6.5z" fill="#fff"/>
<path d="M225.2 197.3h6.5v2.4h-6.5z" fill="none" stroke="#fff" stroke-width=".2"/>
<path d="M194.4 182.4h6.5v2.4h-6.5z" fill="#fff"/>
<path d="M194.4 182.4h6.5v2.4h-6.5z" fill="none" stroke="#fff" stroke-width=".2"/>
<path d="M204 212.2h6.5v2.4h-6.5z" fill="#fff"/>
<path d="M204 212.2h6.5v2.4h-6.5z" fill="none" stroke="#fff" stroke-width=".2"/>
<path d="M204.3 187.8h6.5v2.4h-6.5z" fill="#fff"/>
<path d="M204.3 187.8h6.5v2.4h-6.5z" fill="none" stroke="#fff" stroke-width=".2"/>
<path d="M225.2 180.5h6.5v2.4h-6.5z" fill="#fff"/>
<path d="M225.2 180.5h6.5v2.4h-6.5z" fill="none" stroke="#fff" stroke-width=".2"/>
<path d="M213.6 193.5h6.5v2.4h-6.5z" fill="#fff"/>
<path d="M213.6 193.5h6.5v2.4h-6.5z" fill="none" stroke="#fff" stroke-width=".2"/>
<path d="M217.3 195.6h6.4v2.4h-6.4z" fill="#fff"/>
<path d="M217.3 195.6h6.4v2.4h-6.4z" fill="none" stroke="#fff" stroke-width=".2"/>
<path d="M247.5 201.9h6.5v2.3h-6.5z" fill="#fff"/>
<path d="M247.5 201.9h6.5v2.3h-6.5z" fill="none" stroke="#fff" stroke-width=".2"/>
<path d="M226.9 225.4h6.4v2.3h-6.4z" fill="#fff"/>
<path d="M226.9 225.4h6.4v2.3h-6.4z" fill="none" stroke="#fff" stroke-width=".2"/>
<path d="M225.2 163.1h6.4v2.4h-6.4z" fill="#fff"/>
<path d="M225.2 163.1h6.4v2.4h-6.4z" fill="none" stroke="#fff" stroke-width=".2"/>
<path d="M227.1 201h6.5v2.3h-6.5z" fill="#fff"/>
<path d="M227.1 201h6.5v2.3h-6.5z" fill="none" stroke="#fff" stroke-width=".2"/>
<path d="M236.4 206.7h6.5v2.3h-6.5z" fill="#fff"/>
<path d="M236.4 206.7h6.5v2.3h-6.5z" fill="none" stroke="#fff" stroke-width=".2"/>
<path d="M204 163.7h6.5v2.4h-6.5z" fill="#fff"/>
<path d="M204 163.7h6.5v2.4h-6.5z" fill="none" stroke="#fff" stroke-width=".2"/>
<path d="M226.9 176.9h6.4v2.3h-6.4z" fill="#fff"/>
<path d="M226.9 176.9h6.4v2.3h-6.4z" fill="none" stroke="#fff" stroke-width=".2"/>
<path d="M299.6 139.2h120.2v102.2h-120.2zM12 245.4v22M12 257.9h407.8M134.3 245.4v22M252.6 245.4v22M293.4 245.4v22M338.2 245.4v22" fill="none" stroke="#000" stroke-width=".2"/>
<path d="M299.6 143.8h120.2" fill="none" stroke="#000" stroke-width=".2" stroke-dasharray=".9 1.3" stroke-linecap="butt"/>
<path d="M12 245.4h407.8v22h-407.8z" fill="none" stroke="#000" stroke-width=".35"/>
<text font-size="4" x="254.6" y="254.8">W1</text>
<text font-size="3.5" x="340.2" y="256">Sheet 8 of 95</text>
<g font-size="3.4" fill="#111">
<text x="68" y="40.4">W1 Wall — doors</text>
<text x="81.9" y="83.9">W1-D1</text>
</g>
<text font-size="3.4" x="14" y="254.3">Sample kitchen run</text>
<text font-size="3.2" x="295.4" y="254.1">1:10 / NTS</text>
<text font-size="3.1" x="136.3" y="254">W1 - whole cabinet</text>
<text font-size="3" x="12" y="16.9">CABINET STUDIO</text>
<text font-size="2.2" x="406.8" y="16.3">Demo project</text>
<text font-size="2.2" fill="#373737" x="12" y="25.9">30&quot; W × 30&quot; H × 12&quot; D · wall cabinet · Frameless · confirmat · back rabbet · Doors · pair · shaker · full</text>
<g font-size="2.2" fill="#111">
<text x="321.5" y="36.2">A</text>
<text x="62.1" y="83.5" transform="rotate(-90 62.1 83.5)">30&quot;</text>
<text x="121.7" y="83.5">W1-D2</text>
<text x="341.8" y="81.3">A</text>
<text x="295" y="84.9" transform="rotate(-90 295 84.9)">30&quot;</text>
<text x="104.5" y="125.1">30&quot;</text>
<text x="314.6" y="126.5">12&quot;</text>
<text x="35.2" y="189.8" transform="rotate(-90 35.2 189.8)">12&quot;</text>
<text x="77.6" y="208.6">30&quot;</text>
</g>
<g font-size="2.2" fill="#333">
<text x="68" y="42.6">FRONT ELEVATION</text>
<text x="300.9" y="43.4">SECTION A–A</text>
<text x="41.1" y="170.8">PLAN SECTION</text>
</g>
<g font-size="2.1">
<text x="14" y="265.6">Cabinet Studio - shop drawing generator</text>
<text x="136.3" y="265.6">2026-11-15 · Demo project</text>
<text x="254.6" y="265.6">US Tabloid 11×17</text>
<text x="295.4" y="265.6">Imperial (in)</text>
<text x="340.2" y="265.6">Front elevation, side section, plan section, isometric and parts key</text>
</g>
<g font-size="2" fill="#464646">
<text x="12" y="20.7">Shop plan set · Sample kitchen run</text>
<text x="400.7" y="20.7">Plan date 2026-11-15</text>
</g>
<text font-size="2" x="301.1" y="142.4">PARTS KEY</text>
<g font-size="1.9">
<text x="301.1" y="146.6">W1-01</text>
<text x="322.7" y="146.6">Left side panel</text>
<text x="361.2" y="146.6">W1-10</text>
<text x="382.8" y="146.6">Door bottom rail</text>
<text x="301.1" y="151.2">W1-02</text>
<text x="301.1" y="155.8">W1-03</text>
<text x="322.7" y="151.2">Right side panel</text>
<text x="322.7" y="155.8">Bottom panel</text>
<text x="361.2" y="151.2">W1-11</text>
<text x="361.2" y="155.8">W1-12</text>
<text x="382.8" y="151.2">Door top rail</text>
<text x="382.8" y="155.8">Door panel</text>
<text x="301.1" y="160.4">W1-04</text>
<text x="322.7" y="160.4">Top panel</text>
<text x="361.2" y="160.4">W1-13</text>
<text x="382.8" y="160.4">Door stile, left</text>
<text x="301.1" y="165">W1-05</text>
<text x="322.7" y="165">Back panel</text>
<text x="361.2" y="165">W1-14</text>
<text x="382.8" y="165">Door stile, right (hinge side)</text>
<text x="301.1" y="169.6">W1-06</text>
<text x="322.7" y="169.6">Adjustable shelf 1</text>
<text x="361.2" y="169.6">W1-15</text>
<text x="382.8" y="169.6">Door bottom rail</text>
<text x="301.1" y="174.2">W1-07</text>
<text x="301.1" y="178.8">W1-08</text>
<text x="322.7" y="174.2">Adjustable shelf 2</text>
<text x="322.7" y="178.8">Door stile, left (hinge side)</text>
<text x="361.2" y="174.2">W1-16</text>
<text x="361.2" y="178.8">W1-17</text>
<text x="382.8" y="174.2">Door top rail</text>
<text x="382.8" y="178.8">Door panel</text>
<text x="301.1" y="183.4">W1-09</text>
<text x="322.7" y="183.4">Door stile, right</text>
</g>
<text font-size="1.9" fill="#404040" x="14" y="257.1">Demo project</text>
<g font-size="1.8" fill="#777">
<text x="68.9" y="119.3">L</text>
<text x="143.3" y="119.3">R</text>
</g>
<g font-size="1.8" fill="#505050">
<text x="209.4" y="132.8">SCALE 1:10</text>
<text x="407" y="132.8">SCALE 1:10</text>
<text x="143.5" y="238.5">SCALE 1:10</text>
<text x="162.8" y="238.5">Not to scale</text>
<text x="340.2" y="249.9">SHEET</text>
</g>
<g font-size="1.8" fill="#111">
<text x="204.6" y="165.5">W1-11</text>
<text x="225.8" y="164.9">W1-04</text>
<text x="203.4" y="177.8">W1-01</text>
<text x="227.5" y="178.7">W1-16</text>
<text x="195" y="184.2">W1-08</text>
<text x="225.8" y="182.3">W1-07</text>
<text x="234.8" y="185.6">W1-05</text>
<text x="204.9" y="189.6">W1-12</text>
<text x="214.2" y="195.3">W1-09</text>
<text x="217.9" y="197.4">W1-13</text>
<text x="225.8" y="199.1">W1-06</text>
<text x="227.7" y="202.8">W1-17</text>
<text x="248.1" y="203.7">W1-02</text>
<text x="237" y="208.5">W1-14</text>
<text x="204.6" y="214">W1-10</text>
<text x="225.8" y="216.6">W1-03</text>
<text x="227.5" y="227.2">W1-15</text>
</g>
<text font-size="1.8" fill="#404040" x="136.3" y="257">Wall - doors</text>
<g font-size="1.7" fill="#505050">
<text x="14" y="249.8">PROJECT</text>
<text x="136.3" y="249.8">SHEET</text>
<text x="254.6" y="249.8">CABINET</text>
<text x="295.4" y="249.8">SCALE</text>
</g>
<text font-size="1.6" fill="#555" x="321.6" y="142.4">Part IDs match the cut list, component drawings and assembly steps.</text>
<g font-size="1.6" fill="#505050">
<text x="14" y="261.9">DRAWN BY</text>
<text x="136.3" y="261.9">DATE / CONTACT</text>
<text x="254.6" y="261.9">PAGE SIZE</text>
<text x="295.4" y="261.9">UNITS</text>
<text x="340.2" y="261.9">NOTE</text>
</g>
</svg>
